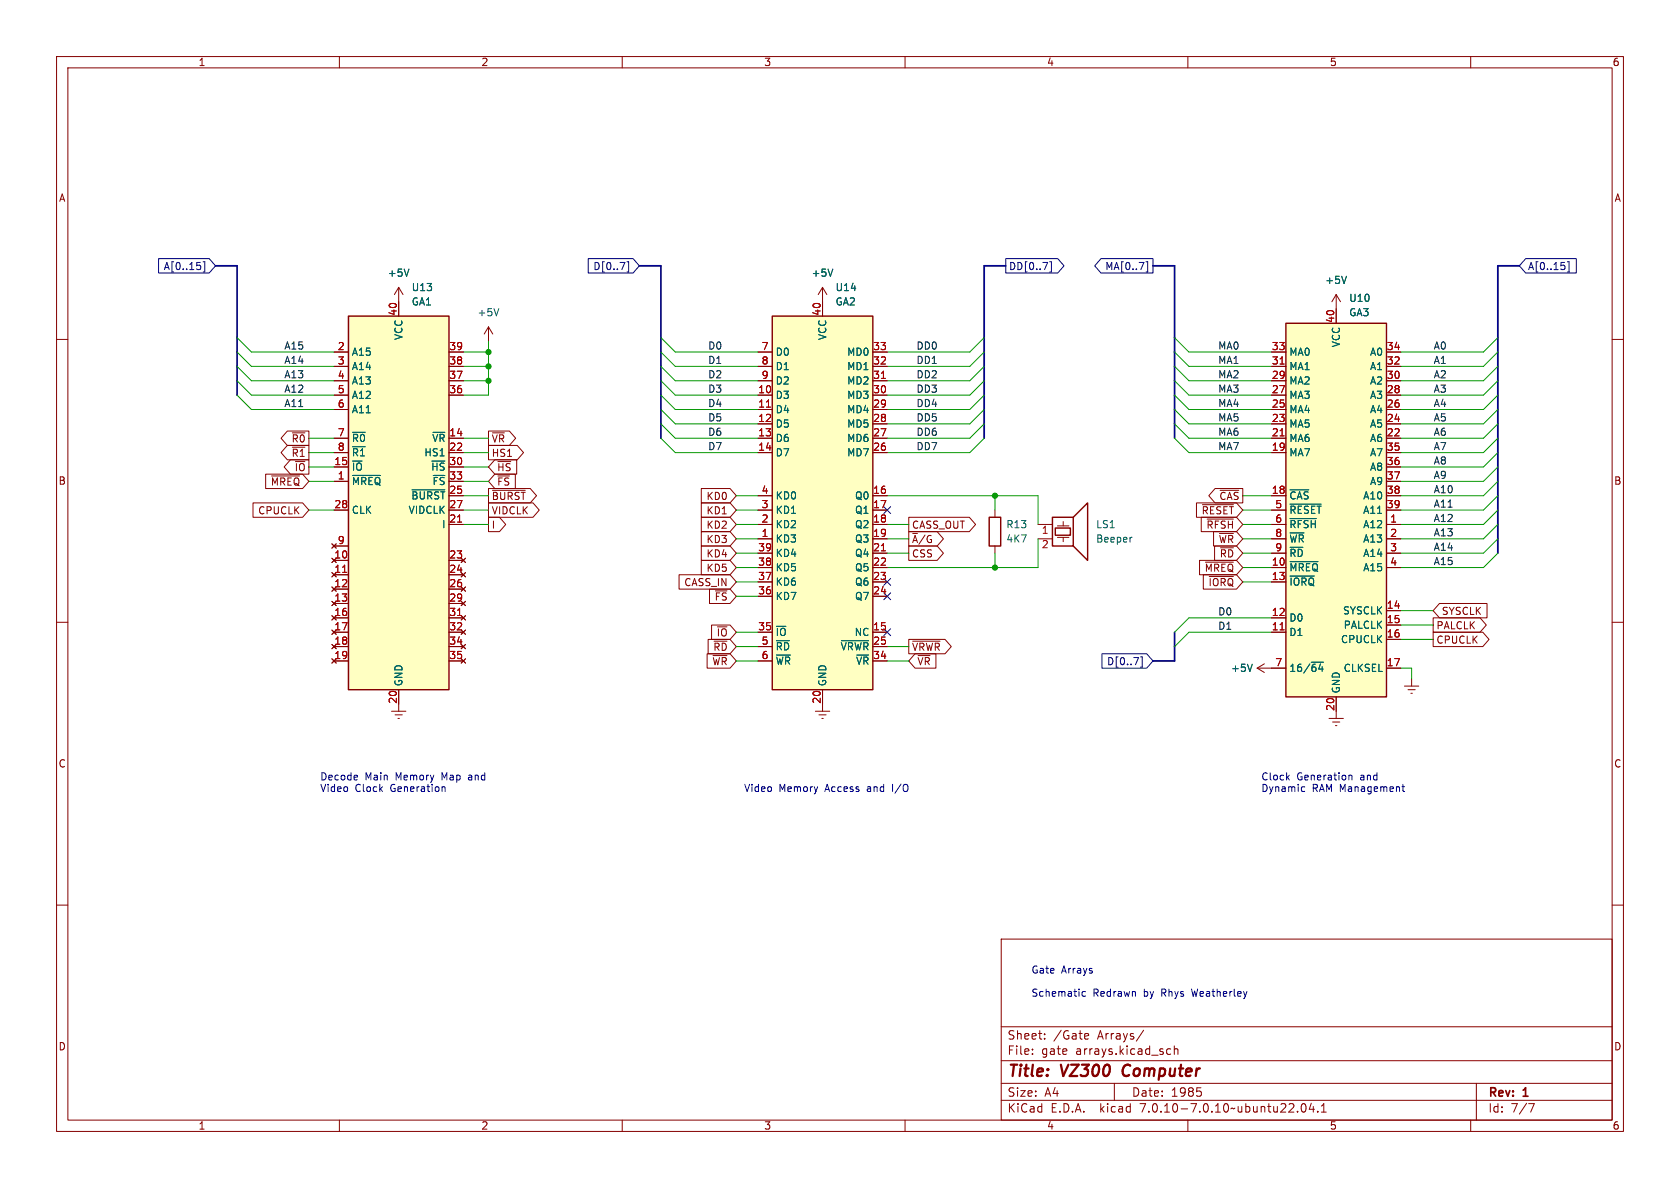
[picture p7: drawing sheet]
<svg xmlns="http://www.w3.org/2000/svg" width="297mm" height="210mm" viewBox="0 0 297 210" stroke-linecap="round" stroke-linejoin="round" font-family="sans-serif">
<g fill="none" stroke="#840000" stroke-width=".18">
<path d="M10 10h277v190h-277zM12 12h273v186h-273zM60 10v2M110 10v2M160 10v2M210 10v2M260 10v2M10 60h2M70.5 50.8l-.8 1.3M70.5 50.8v5.1M70.5 50.8l.7 1.3M86.4 57.8l-.8 1.3"/>
<path d="M86.4 57.8v2.5M86.4 57.8l.7 1.3M145.4 50.8l-.7 1.3M145.4 50.8v5.1M145.4 50.8l.8 1.3M236.2 52.1l-.7 1.2M236.2 52.1v5.1M236.2 52.1l.8 1.2M285 60h2M50.8 78.7h3.8v2.6h-3.8l-1.1-1.3zM50.8 76.2h3.8v2.5h-3.8l-1.1-1.2zM51.7 76.5h2.2"/>
<path d="M59.1 69.9h2.5M59.1 72.4h2.5M59.1 77.5h2.5M59.1 67.3h2.5M59.1 64.8h2.5M59.1 62.2h2.5M79.4 69.9h2.5M79.4 77.5h2.5M79.4 67.3h2.5M79.4 64.8h2.5M79.4 62.2h2.5M86.4 78.7h5l1.2 1.3-1.2 1.3h-5z"/>
<path d="M86.4 76.2h3.7l1.1 1.3-1.1 1.2h-3.7zM87.1 76.5h2.1M134 69.9h2.5M134 72.4h2.5M134 74.9h2.5M134 77.5h2.5M134 67.3h2.5M134 64.8h2.5M134 62.2h2.5M154.3 69.9h2.5M154.3 72.4h2.5M154.3 74.9h2.5"/>
<path d="M154.3 77.5h2.5M154.3 67.3h2.5M154.3 64.8h2.5M154.3 62.2h2.5M224.8 69.9h2.5M224.8 72.4h2.5M224.8 74.9h2.5M224.8 77.5h2.5M224.8 67.3h2.5M224.8 64.8h2.5M224.8 62.2h2.5M245.1 69.9h2.5"/>
<path d="M245.1 72.4h2.5M245.1 74.9h2.5M245.1 77.5h2.5M245.1 67.3h2.5M245.1 64.8h2.5M245.1 62.2h2.5M44.7 88.9h8.8l1.1 1.3-1.1 1.2h-8.8zM47 83.8h6.5l1.1 1.3-1.1 1.3h-6.5zM48 84.1h5M51.3 81.3h3.3v2.5h-3.3l-1.1-1.2zM58.7 96.1l.7 .8M59.1 80h2.5"/>
<path d="M59.1 90.2h2.5M59.1 82.6h2.5M59.1 85.1h2.5M59.1 99.1h2.5M59.1 96.5h2.5M59.4 96.1l-.7 .8M79.4 80h2.5M79.4 87.6h2.5M79.4 90.2h2.5M79.4 92.7h2.5M79.4 82.6h2.5M79.4 85.1h2.5"/>
<path d="M79.4 99.1h2.5M81.5 98.7l.8 .7M82.3 98.7l-.8 .7M86.4 91.4h1.9l1.1 1.3-1.1 1.3h-1.9zM86.4 86.4h7.3l1.2 1.2-1.2 1.3h-7.3zM86.4 88.9h7.8l1.1 1.3-1.1 1.2h-7.8zM87.1 86.7h5.8M87.5 81.3h3.8v2.5h-3.8l-1.1-1.2zM87.5 83.8h3.6v2.6h-3.6l-1.1-1.3zM124 96.5h5.1l1.1 1.3-1.1 1.3h-5.1zM124 99.1h5.1l1.1 1.2-1.1 1.3h-5.1zM124 88.9h5.1l1.1 1.3-1.1 1.2h-5.1z"/>
<path d="M124 86.4h5.1l1.1 1.2-1.1 1.3h-5.1zM124 94h5.1l1.1 1.3-1.1 1.2h-5.1zM124 91.4h5.1l1.1 1.3-1.1 1.3h-5.1zM134 95.3h2.5M134 80h2.5M134 87.6h2.5M134 90.2h2.5M134 92.7h2.5M134 97.8h2.5M154.3 95.3h2.5M154.3 80h2.5M154.3 87.6h2.5"/>
<path d="M154.3 90.2h2.5M154.3 92.7h2.5M154.3 97.8h2.5M160.7 96.5h5l1.1 1.3-1.1 1.3h-5zM160.7 91.4h10.7l1.1 1.3-1.1 1.3h-10.7zM160.7 94h5l1.1 1.3-1.1 1.2h-5zM175.9 90.2v1.2M175.9 96.5v1.3M183.5 95.3h2.6M183.5 92.7h2.6M186.9 95h2.1M186.9 93h2.1"/>
<path d="M188 92.2v.8M188 95v.8M211.5 88.9h7.1l1.1 1.3-1.1 1.2h-7.1zM212.1 99.1h6.5l1.1 1.2-1.1 1.3h-6.5zM212.4 91.4h6.2l1.1 1.3-1.1 1.3h-6.2zM212.6 89.2h5.5M213.1 99.4h5M213.4 91.8h4.7M214.5 94h4.1l1.1 1.3-1.1 1.2h-4.1zM214.7 96.5h3.9l1.1 1.3-1.1 1.3h-3.9zM214.8 86.4h4.9v2.5h-4.9l-1.1-1.3zM215.7 86.7h3.3"/>
<path d="M224.8 95.3h2.5M224.8 80h2.5M224.8 87.6h2.5M224.8 90.2h2.5M224.8 92.7h2.5M224.8 97.8h2.5M245.1 95.3h2.5M245.1 80h2.5M245.1 87.6h2.5M245.1 90.2h2.5M245.1 92.7h2.5M245.1 97.8h2.5"/>
<path d="M245.1 82.6h2.5M245.1 85.1h2.5M10 110h2M58.7 101.2l.7 .8M58.7 103.8l.7 .7M58.7 111.4l.7 .7M59.1 111.8h2.5M59.1 114.3h2.5M59.1 116.8h2.5M59.1 109.2h2.5M59.1 101.6h2.5M59.1 104.1h2.5"/>
<path d="M59.1 106.7h2.5M59.4 101.2l-.7 .8M59.4 103.8l-.7 .7M59.4 111.4l-.7 .7M79.4 111.8h2.5M79.4 114.3h2.5M79.4 116.8h2.5M79.4 109.2h2.5M79.4 101.6h2.5M79.4 104.1h2.5M79.4 106.7h2.5M81.5 101.2l.8 .8"/>
<path d="M81.5 103.8l.8 .7M81.5 106.3l.8 .8M81.5 108.8l.8 .8M81.5 111.4l.8 .7M81.5 113.9l.8 .8M81.5 116.5l.8 .7M82.3 101.2l-.8 .8M82.3 103.8l-.8 .7M82.3 106.3l-.8 .8M82.3 108.8l-.8 .8M82.3 111.4l-.8 .7M82.3 113.9l-.8 .8"/>
<path d="M82.3 116.5l-.8 .7M120 101.6h9.1l1.1 1.3-1.1 1.2h-9.1zM125 115.6h4.1l1.1 1.2-1.1 1.3h-4.1zM125.2 113h3.9l1.1 1.3-1.1 1.3h-3.9zM125.4 104.1h3.7l1.1 1.3-1.1 1.3h-3.7zM125.8 110.5h3.3l1.1 1.3-1.1 1.2h-3.3zM134 111.8h2.5M134 100.3h2.5M134 102.9h2.5M134 105.4h2.5M134 114.3h2.5M134 116.8h2.5"/>
<path d="M154.3 111.8h2.5M154.3 100.3h2.5M154.3 102.9h2.5M154.3 105.4h2.5M154.3 114.3h2.5M154.3 116.8h2.5M160.7 113h6.4l1.1 1.3-1.1 1.3h-6.4zM161.4 113.3h4.8M161.8 115.6h3.7v2.5h-3.7l-1.1-1.3zM212.7 101.6h5.9l1.1 1.3-1.1 1.2h-5.9zM213.8 101.9h4.3M222.2 118.1l1.3 .8"/>
<path d="M222.2 118.1h5.1M223.5 117.3l-1.3 .8M224.8 111.8h2.5M224.8 100.3h2.5M224.8 102.9h2.5M224.8 109.2h2.5M245.1 100.3h2.5M245.1 118.1h2.5M245.1 108h2.5M245.1 110.5h2.5M245.1 113h2.5M253.4 111.8h8.7l1.1 1.2-1.1 1.3h-8.7z"/>
<path d="M253.4 109.2h8.3l1.1 1.3-1.1 1.3h-8.3zM254.5 106.7h8.4v2.5h-8.4l-1.1-1.2zM285 110h2M69.2 125.7h2.6M69.8 126.4h1.3M70.4 127h.2M70.5 121.9v3.8M144.1 125.7h2.6M144.8 126.4h1.2M145.3 127h.2M145.4 121.9v3.8M234.9 127h2.6"/>
<path d="M235.6 127.6h1.3M236.1 128.3h.2M236.2 123.2v3.8M248.3 121.3h2.5M248.9 121.9h1.3M249.4 122.6h.3M249.6 120v1.3M10 160h2M285 160h2M177 166h108v32h-108zM60 198v2M110 198v2"/>
<path d="M160 198v2M177 194.5h108M177 191.5h108M177 187.5h108M177 181.5h108M182.5 186.3v.1M182.5 185.5v.1M184.7 183.6v.1M184.7 182.8v.1M192 182.7l.4 .1 .1 .3-.8 .1M192.4 183.6l-.4 .1M197 191.5v3"/>
<path d="M202.2 182.1l-1.3 2M206.4 186.3h.6M206.4 185.5h.6M207.6 185.5l.2-.1 .4 .1v.9M207.6 184.9v1.5M210 198v2M212.2 192.9l.2 .3-.2 .5M229.4 196.5v.1M230.2 195.2l.2-.1a.81 .81 0 0 1 .6 .6 .81 .81 0 0 1-.3 .8l-.2 .1a.81 .81 0 0 1-.3-1.4zM231.8 195l-.3 1.1h.9M232.2 195.6v1M233 196.5v.1"/>
<path d="M233.6 196.6h.9M233.6 195.5l.4-.4v1.5M260 198v2M261 191.5v6.5M270.2 195.1h1l-.6 1.5"/>
</g>
<path d="M198.8 188.5a1.27 1.27 0 0 0-.1 1.6" fill="none" stroke="#840000" stroke-width=".4"/>
<g fill="none" stroke="#006464" stroke-width=".18">
<path d="M72.3 47.6l-.4 1.2M88.2 54.6l-.4 1.2M147.2 47.6l-.4 1.2M238 48.8l-.4 1.3M62.3 76.4h2.3M76.5 76.4h2.1M62.3 84h5M72.8 86.6h5.8M200.1 95h-.2M228.1 99.3h4.9M228.1 86.6h3.3M228.1 89.1h5.5"/>
<path d="M228.1 91.7h4.6M148.7 113.3h4.9M221.4 117.4l-.4 1.3M228.1 101.8h4.2"/>
</g>
<g fill="#ffffc2" stroke="#ffffc2" stroke-width=".18">
<path d="M136.5 55.9h17.8v66h-17.8z"/>
<path d="M227.3 57.2h17.8v66h-17.8z"/>
<path d="M61.6 55.9h17.8v66h-17.8z"/>
</g>
<path d="M61.6 55.9h17.8v66h-17.8zM136.5 55.9h17.8v66h-17.8zM227.3 57.2h17.8v66h-17.8zM174.9 91.4h2v5.1h-2zM186.1 91.4h3.6v5.1h-3.6zM186.6 93.3h2.6v1.3h-2.6zM189.7 91.4l2.6-2.5v10.2l-2.6-2.6" fill="none" stroke="#840000" stroke-width=".25"/>
<path d="M135.5 72h.7M155.8 66.9h.7M226.3 77.1h.7M226.3 64.4h.7M80.9 92.3h.7M155.8 97.4h.7M60.6 101.2h.7M80.9 108.8h.7M226.3 111.3h.7" fill="none" stroke="#a90000" stroke-width=".18"/>
<g fill="none" stroke="#000084" stroke-width=".18">
<path d="M28 45.7h9l1.1 1.3-1.1 1.3h-9zM35.4 47v.5M35.9 46.3h.3v1.8h-.3M104 45.7h7.9l1.1 1.3-1.1 1.3h-7.9zM110.8 46.3h.3v1.8h-.3M177.8 45.7h9.2l1.1 1.3-1.1 1.3h-9.2zM185.6 46.3h.3v1.8h-.3M194.6 45.7h9.2v2.6h-9.2l-1.1-1.3zM202.6 46.3h.3v1.8h-.3M269.7 45.7h9v2.6h-9l-1.1-1.3zM276.6 47v.5M277.1 46.3h.3v1.8h-.3"/>
<path d="M156.2 89.6l1.3 1.2M157.5 89.6l-1.3 1.2M156.2 111.2l1.3 1.2M156.2 102.3l1.3 1.2M156.2 104.8l1.3 1.2M157.5 111.2l-1.3 1.2M157.5 102.3l-1.3 1.2M157.5 104.8l-1.3 1.2M194.8 115.6h7.9l1.1 1.2-1.1 1.3h-7.9zM201.6 116.1h.3v1.8h-.3"/>
</g>
<path d="M63.1 137.1l.1 .2-.6 .2M78.3 139.1l.4 .2v.6M227.6 137.4l.3 .5M227.9 137l-.4 .5M230.3 139.1h.4M230.7 139.9h-.4M238.5 137.2l.1-.2 .4 .1v.8M247.8 139.1h.5M248 138.7v1l.3 .2M191.9 175.3h-.4l-.2 .2 .1 .6h.5" fill="none" stroke="#0000c2" stroke-width=".18"/>
<path d="M38.1 47h3.8v22.9M113 47h3.8v30.5M177.8 47h-3.8v30.5M203.8 47h3.8v30.5M268.6 47h-3.8v50.8M207.6 111.8v5h-3.8" fill="none" stroke="#000084" stroke-width=".3"/>
<g fill="none" stroke="#009600" stroke-width=".18">
<path d="M41.9 59.7l2.5 2.5h14.7M116.8 59.7l2.6 2.5h14.6M174 59.7l-2.6 2.5h-14.6M207.6 59.7l2.6 2.5h14.6M264.8 59.7l-2.5 2.5h-14.7M41.9 64.8l2.5 2.5h14.7M41.9 62.2l2.5 2.6h14.7M41.9 67.3l2.5 2.6h14.7M41.9 69.9l2.5 2.5h14.7M54.6 77.5h4.5M81.9 62.2h4.5M81.9 67.3h4.5"/>
<path d="M81.9 64.8h4.5M81.9 77.5h4.5M86.4 60.3v9.6h-4.5M116.8 64.8l2.6 2.5h14.6M116.8 62.2l2.6 2.6h14.6M116.8 67.3l2.6 2.6h14.6M116.8 74.9l2.6 2.6h14.6M116.8 69.9l2.6 2.5h14.6M116.8 77.5l2.6 2.5h14.6M116.8 72.4l2.6 2.5h14.6M174 64.8l-2.6 2.5h-14.6M174 62.2l-2.6 2.6h-14.6"/>
<path d="M174 67.3l-2.6 2.6h-14.6M174 74.9l-2.6 2.6h-14.6M174 69.9l-2.6 2.5h-14.6M174 77.5l-2.6 2.5h-14.6M174 72.4l-2.6 2.5h-14.6M207.6 64.8l2.6 2.5h14.6M207.6 62.2l2.6 2.6h14.6M207.6 67.3l2.6 2.6h14.6M207.6 74.9l2.6 2.6h14.6M207.6 69.9l2.6 2.5h14.6M207.6 77.5l2.6 2.5h14.6M207.6 72.4l2.6 2.5h14.6"/>
<path d="M264.8 64.8l-2.5 2.5h-14.7M264.8 62.2l-2.5 2.6h-14.7M264.8 67.3l-2.5 2.6h-14.7M264.8 74.9l-2.5 2.6h-14.7M264.8 69.9l-2.5 2.5h-14.7M264.8 77.5l-2.5 2.5h-14.7M264.8 72.4l-2.5 2.5h-14.7M54.6 80h4.5M54.6 90.2h4.5M54.6 85.1h4.5M54.6 82.6h4.5M81.9 80h4.5"/>
<path d="M81.9 87.6h4.5M81.9 92.7h4.5M81.9 90.2h4.5M81.9 85.1h4.5M81.9 82.6h4.5M130.2 97.8h3.8M130.2 87.6h3.8M130.2 95.3h3.8M130.2 92.7h3.8M130.2 90.2h3.8M156.8 97.8h3.9M156.8 87.6h26.7v5.1"/>
<path d="M156.8 95.3h3.9M156.8 92.7h3.9M175.9 87.6v2.6M175.9 97.8v2.5M183.5 95.3v5h-26.7M219.7 97.8h5.1M219.7 87.6h5.1M219.7 95.3h5.1M219.7 92.7h5.1M219.7 90.2h5.1M264.8 95.3l-2.5 2.5h-14.7M264.8 85.1l-2.5 2.5h-14.7"/>
<path d="M264.8 92.7l-2.5 2.6h-14.7M264.8 97.8l-2.5 2.5h-14.7M264.8 90.2l-2.5 2.5h-14.7M264.8 87.6l-2.5 2.6h-14.7M264.8 82.6l-2.5 2.5h-14.7M264.8 80l-2.5 2.6h-14.7M130.2 102.9h3.8M130.2 111.8h3.8M130.2 116.8h3.8M130.2 100.3h3.8M130.2 105.4h3.8M130.2 114.3h3.8"/>
<path d="M156.8 116.8h3.9M156.8 114.3h3.9M219.7 102.9h5.1M219.7 100.3h5.1M224.8 111.8h-14.6l-2.6 2.5M224.8 109.2h-14.6l-2.6 2.6M247.6 108h5.8M247.6 110.5h5.8M247.6 118.1h2v1.9M247.6 113h5.8"/>
</g>
<g fill="#009600" stroke="#009600" stroke-width=".18">
<circle cx="175.9" cy="87.6" r=".46"/>
<circle cx="175.9" cy="100.3" r=".46"/>
<circle cx="86.4" cy="64.8" r=".46"/>
<circle cx="86.4" cy="62.2" r=".46"/>
<circle cx="86.4" cy="67.3" r=".46"/>
</g>
<g font-size="2.8" fill="#840000">
<text x="178" y="190.9">Title:</text>
<text x="187.7" y="190.9">VZ300</text>
<text x="199.3" y="190.9">Computer</text>
</g>
<g font-size="2.1" fill="#840000">
<text x="178" y="184">Sheet:</text>
<text x="186.2" y="184">/Gate</text>
<text x="194.1" y="184">Arrays/</text>
<text x="178" y="186.7">File:</text>
<text x="184.1" y="186.7">gate</text>
<text x="190.2" y="186.7">arrays.kicad_sch</text>
<text x="178" y="196.9">KiCad</text>
<text x="178" y="194.1">Size:</text>
<text x="184.7" y="194.1">A4</text>
<text x="185.7" y="196.9">E.D.A.</text>
<text x="194.6" y="196.9">kicad</text>
<text x="200" y="194.1">Date:</text>
<text x="201.8" y="196.9">7.0.10-7.0.10~ubuntu22.04.1</text>
<text x="207" y="194.1">1985</text>
<text x="263" y="194.3">Rev:</text>
<text x="263" y="196.9">Id:</text>
<text x="267.1" y="196.9">7/7</text>
<text x="269.4" y="194.3">1</text>
</g>
<g font-size="1.8" fill="#840000">
<text x="35" y="11.9">1</text>
<text x="85" y="11.9">2</text>
<text x="135" y="11.9">3</text>
<text x="185" y="11.9">4</text>
<text x="235" y="11.9">5</text>
<text x="285" y="11.9">6</text>
<text x="10.3" y="35.9">A</text>
<text x="285.3" y="35.9">A</text>
<text x="51.5" y="81">~{R1}</text>
<text x="51.5" y="78.4">~{R0}</text>
<text x="52" y="83.5">~{IO}</text>
<text x="86.8" y="81">HS1</text>
<text x="86.8" y="78.4">~{VR}</text>
<text x="87.8" y="83.5">~{HS}</text>
<text x="10.3" y="85.9">B</text>
<text x="47.8" y="86">~{MREQ}</text>
<text x="86.8" y="88.6">~{BURST}</text>
<text x="87.8" y="86">~{FS}</text>
<text x="124.8" y="88.6">KD0</text>
<text x="215.5" y="88.6">~{CAS}</text>
<text x="285.3" y="85.9">B</text>
<text x="45.5" y="91.1">CPUCLK</text>
<text x="86.8" y="93.7">I</text>
<text x="86.8" y="91.1">VIDCLK</text>
<text x="124.8" y="91.1">KD1</text>
<text x="124.8" y="93.7">KD2</text>
<text x="161.1" y="93.7">CASS_OUT</text>
<text x="212.3" y="91.1">~{RESET}</text>
<text x="213.2" y="93.7">~{RFSH}</text>
<text x="124.8" y="98.7">KD4</text>
<text x="124.8" y="101.3">KD5</text>
<text x="124.8" y="96.2">KD3</text>
<text x="161.1" y="98.7">CSS</text>
<text x="161.1" y="96.2">~{A}/G</text>
<text x="212.9" y="101.3">~{MREQ}</text>
<text x="215.4" y="96.2">~{WR}</text>
<text x="215.5" y="98.7">~{RD}</text>
<text x="120.9" y="103.8">CASS_IN</text>
<text x="126.2" y="106.4">~{FS}</text>
<text x="213.5" y="103.8">~{IORQ}</text>
<text x="126.6" y="112.7">~{IO}</text>
<text x="253.8" y="114">CPUCLK</text>
<text x="253.8" y="111.4">PALCLK</text>
<text x="254.8" y="108.9">SYSCLK</text>
<text x="125.8" y="117.8">~{WR}</text>
<text x="126" y="115.3">~{RD}</text>
<text x="161.1" y="115.3">~{VRWR}</text>
<text x="162.1" y="117.8">~{VR}</text>
<text x="10.3" y="135.9">C</text>
<text x="285.3" y="135.9">C</text>
<text x="10.3" y="185.9">D</text>
<text x="285.3" y="185.9">D</text>
<text x="35" y="199.9">1</text>
<text x="85" y="199.9">2</text>
<text x="135" y="199.9">3</text>
<text x="185" y="199.9">4</text>
<text x="235" y="199.9">5</text>
<text x="285" y="199.9">6</text>
</g>
<g font-size="1.8" fill="#000084">
<text x="28.8" y="47.9">A[0..15]</text>
<text x="104.8" y="47.9">D[0..7]</text>
<text x="178.3" y="47.9">DD[0..7]</text>
<text x="195.3" y="47.9">MA[0..7]</text>
<text x="270" y="47.9">A[0..15]</text>
<text x="195.6" y="117.8">D[0..7]</text>
</g>
<g font-size="1.8" fill="#006464">
<text x="68.4" y="49.1">+5V</text>
<text x="72.7" y="51.7">U13</text>
<text x="143.4" y="49.1">+5V</text>
<text x="147.6" y="51.7">U14</text>
<text x="234.2" y="50.4">+5V</text>
<text x="238.4" y="53.6">U10</text>
<text x="72.7" y="54.2">GA1</text>
<text x="84.3" y="56.1">+5V</text>
<text x="147.6" y="54.2">GA2</text>
<text x="238.4" y="56.1">GA3</text>
<text x="62.1" y="63.1">A15</text>
<text x="62.1" y="65.6">A14</text>
<text x="71.3" y="60.2" transform="rotate(-90 71.3 60.2)">VCC</text>
<text x="137" y="63.1">D0</text>
<text x="137" y="65.6">D1</text>
<text x="146.3" y="60.2" transform="rotate(-90 146.3 60.2)">VCC</text>
<text x="149.7" y="65.6">MD1</text>
<text x="149.7" y="63.1">MD0</text>
<text x="227.8" y="65.6">MA1</text>
<text x="227.8" y="63.1">MA0</text>
<text x="237.1" y="61.5" transform="rotate(-90 237.1 61.5)">VCC</text>
<text x="242.1" y="65.6">A1</text>
<text x="242.1" y="63.1">A0</text>
<text x="62.1" y="68.2">A13</text>
<text x="62.1" y="70.7">A12</text>
<text x="137" y="70.7">D3</text>
<text x="137" y="68.2">D2</text>
<text x="149.7" y="70.7">MD3</text>
<text x="149.7" y="68.2">MD2</text>
<text x="227.8" y="70.7">MA3</text>
<text x="227.8" y="68.2">MA2</text>
<text x="242.1" y="70.7">A3</text>
<text x="242.1" y="68.2">A2</text>
<text x="62.1" y="73.3">A11</text>
<text x="137" y="73.3">D4</text>
<text x="137" y="75.8">D5</text>
<text x="149.7" y="75.8">MD5</text>
<text x="149.7" y="73.3">MD4</text>
<text x="227.8" y="75.8">MA5</text>
<text x="227.8" y="73.3">MA4</text>
<text x="242.1" y="75.8">A5</text>
<text x="242.1" y="73.3">A4</text>
<text x="62.1" y="83.4">~{IO}</text>
<text x="62.1" y="78.3">~{R0}</text>
<text x="62.1" y="80.9">~{R1}</text>
<text x="74.9" y="80.9">HS1</text>
<text x="76.1" y="83.4">~{HS}</text>
<text x="76.3" y="78.3">~{VR}</text>
<text x="137" y="78.3">D6</text>
<text x="137" y="80.9">D7</text>
<text x="149.7" y="80.9">MD7</text>
<text x="149.7" y="78.3">MD6</text>
<text x="227.8" y="80.9">MA7</text>
<text x="227.8" y="78.3">MA6</text>
<text x="242.1" y="78.3">A6</text>
<text x="242.1" y="80.9">A7</text>
<text x="242.1" y="83.4">A8</text>
<text x="62.1" y="86">~{MREQ}</text>
<text x="72.6" y="88.5">~{BURST}</text>
<text x="76.4" y="86">~{FS}</text>
<text x="137" y="88.5">KD0</text>
<text x="151.1" y="88.5">Q0</text>
<text x="227.8" y="88.5">~{CAS}</text>
<text x="240.9" y="88.5">A10</text>
<text x="242.1" y="86">A9</text>
<text x="62.1" y="91">CLK</text>
<text x="72.1" y="91">VIDCLK</text>
<text x="78.1" y="93.6">I</text>
<text x="137" y="93.6">KD2</text>
<text x="137" y="91">KD1</text>
<text x="151.1" y="91">Q1</text>
<text x="151.1" y="93.6">Q2</text>
<text x="177.8" y="93.6">R13</text>
<text x="193.7" y="93.6">LS1</text>
<text x="227.8" y="91">~{RESET}</text>
<text x="227.8" y="93.6">~{RFSH}</text>
<text x="240.9" y="93.6">A12</text>
<text x="240.9" y="91">A11</text>
<text x="137" y="96.1">KD3</text>
<text x="137" y="101.2">KD5</text>
<text x="137" y="98.7">KD4</text>
<text x="151.1" y="96.1">Q3</text>
<text x="151.1" y="98.7">Q4</text>
<text x="151.1" y="101.2">Q5</text>
<text x="177.8" y="96.1">4K7</text>
<text x="193.7" y="96.1">Beeper</text>
<text x="227.8" y="101.2">~{MREQ}</text>
<text x="227.8" y="96.1">~{WR}</text>
<text x="227.8" y="98.7">~{RD}</text>
<text x="240.9" y="96.1">A13</text>
<text x="240.9" y="98.7">A14</text>
<text x="240.9" y="101.2">A15</text>
<text x="137" y="106.3">KD7</text>
<text x="137" y="103.7">KD6</text>
<text x="151.1" y="103.7">Q6</text>
<text x="151.1" y="106.3">Q7</text>
<text x="227.8" y="103.7">~{IORQ}</text>
<text x="137" y="112.6">~{IO}</text>
<text x="151" y="112.6">NC</text>
<text x="227.8" y="112.6">D1</text>
<text x="227.8" y="110.1">D0</text>
<text x="237" y="113.9">CPUCLK</text>
<text x="237.3" y="108.8">SYSCLK</text>
<text x="237.4" y="111.4">PALCLK</text>
<text x="137" y="115.2">~{RD}</text>
<text x="137" y="117.7">~{WR}</text>
<text x="148.5" y="115.2">~{VRWR}</text>
<text x="151.2" y="117.7">~{VR}</text>
<text x="217.5" y="119">+5V</text>
<text x="227.8" y="119">16/~{64}</text>
<text x="237.4" y="119">CLKSEL</text>
<text x="71.3" y="121.4" transform="rotate(-90 71.3 121.4)">GND</text>
<text x="146.3" y="121.4" transform="rotate(-90 146.3 121.4)">GND</text>
<text x="237.1" y="122.7" transform="rotate(-90 237.1 122.7)">GND</text>
</g>
<g font-size="1.8" fill="#a90000">
<text x="70.2" y="55.9" transform="rotate(-90 70.2 55.9)">40</text>
<text x="145.2" y="55.9" transform="rotate(-90 145.2 55.9)">40</text>
<text x="236" y="57.2" transform="rotate(-90 236 57.2)">40</text>
<text x="59.6" y="62">2</text>
<text x="59.6" y="64.5">3</text>
<text x="79.3" y="64.5">38</text>
<text x="79.3" y="62">39</text>
<text x="134.5" y="62">7</text>
<text x="134.5" y="64.5">8</text>
<text x="154.3" y="64.5">32</text>
<text x="154.3" y="62">33</text>
<text x="224.7" y="64.5">31</text>
<text x="224.7" y="62">33</text>
<text x="245.1" y="64.5">32</text>
<text x="245.1" y="62">34</text>
<text x="59.6" y="67.1">4</text>
<text x="59.6" y="69.6">5</text>
<text x="79.3" y="69.6">36</text>
<text x="79.3" y="67.1">37</text>
<text x="133.9" y="69.6">10</text>
<text x="134.5" y="67.1">9</text>
<text x="154.3" y="69.6">30</text>
<text x="154.3" y="67.1">31</text>
<text x="224.7" y="69.6">27</text>
<text x="224.7" y="67.1">29</text>
<text x="245.1" y="69.6">28</text>
<text x="245.1" y="67.1">30</text>
<text x="59.6" y="72.1">6</text>
<text x="59.6" y="77.2">7</text>
<text x="79.3" y="77.2">14</text>
<text x="133.9" y="72.1">11</text>
<text x="133.9" y="74.7">12</text>
<text x="133.9" y="77.2">13</text>
<text x="154.3" y="77.2">27</text>
<text x="154.3" y="74.7">28</text>
<text x="154.3" y="72.1">29</text>
<text x="224.7" y="77.2">21</text>
<text x="224.7" y="74.7">23</text>
<text x="224.7" y="72.1">25</text>
<text x="245.1" y="77.2">22</text>
<text x="245.1" y="74.7">24</text>
<text x="245.1" y="72.1">26</text>
<text x="59" y="82.3">15</text>
<text x="59.6" y="79.8">8</text>
<text x="79.3" y="79.8">22</text>
<text x="79.3" y="82.3">30</text>
<text x="133.9" y="79.8">14</text>
<text x="154.3" y="79.8">26</text>
<text x="224.7" y="79.8">19</text>
<text x="245.1" y="79.8">35</text>
<text x="245.1" y="82.3">36</text>
<text x="59" y="89.9">28</text>
<text x="59.6" y="84.8">1</text>
<text x="79.3" y="87.4">25</text>
<text x="79.3" y="89.9">27</text>
<text x="79.3" y="84.8">33</text>
<text x="134.5" y="89.9">3</text>
<text x="134.5" y="87.4">4</text>
<text x="154.3" y="87.4">16</text>
<text x="154.3" y="89.9">17</text>
<text x="224.7" y="87.4">18</text>
<text x="225.4" y="89.9">5</text>
<text x="245.1" y="84.8">37</text>
<text x="245.1" y="87.4">38</text>
<text x="245.1" y="89.9">39</text>
<text x="79.3" y="92.5">21</text>
<text x="134.5" y="95">1</text>
<text x="134.5" y="92.5">2</text>
<text x="154.3" y="92.5">18</text>
<text x="154.3" y="95">19</text>
<text x="184.1" y="94.7">1</text>
<text x="225.4" y="92.5">6</text>
<text x="225.4" y="95">8</text>
<text x="245.7" y="92.5">1</text>
<text x="245.7" y="95">2</text>
<text x="59" y="98.8">10</text>
<text x="59" y="101.3">11</text>
<text x="59.6" y="96.3">9</text>
<text x="79.3" y="98.8">23</text>
<text x="79.3" y="101.3">24</text>
<text x="133.9" y="100.1">38</text>
<text x="133.9" y="97.5">39</text>
<text x="154.3" y="97.5">21</text>
<text x="154.3" y="100.1">22</text>
<text x="184.1" y="97.2">2</text>
<text x="224.7" y="100.1">10</text>
<text x="225.4" y="97.5">9</text>
<text x="245.7" y="97.5">3</text>
<text x="245.7" y="100.1">4</text>
<text x="59" y="103.9">12</text>
<text x="59" y="106.4">13</text>
<text x="79.3" y="103.9">26</text>
<text x="79.3" y="106.4">29</text>
<text x="133.9" y="105.2">36</text>
<text x="133.9" y="102.6">37</text>
<text x="154.3" y="102.6">23</text>
<text x="154.3" y="105.2">24</text>
<text x="224.7" y="102.6">13</text>
<text x="245.1" y="107.7">14</text>
<text x="59" y="109">16</text>
<text x="59" y="111.5">17</text>
<text x="79.3" y="109">31</text>
<text x="79.3" y="111.5">32</text>
<text x="133.9" y="111.5">35</text>
<text x="154.3" y="111.5">15</text>
<text x="224.7" y="111.5">11</text>
<text x="224.7" y="109">12</text>
<text x="245.1" y="110.2">15</text>
<text x="245.1" y="112.8">16</text>
<text x="59" y="114">18</text>
<text x="59" y="116.6">19</text>
<text x="79.3" y="114">34</text>
<text x="79.3" y="116.6">35</text>
<text x="134.5" y="114">5</text>
<text x="134.5" y="116.6">6</text>
<text x="154.3" y="114">25</text>
<text x="154.3" y="116.6">34</text>
<text x="225.4" y="117.9">7</text>
<text x="245.1" y="117.9">17</text>
<text x="70.2" y="124.5" transform="rotate(-90 70.2 124.5)">20</text>
<text x="145.2" y="124.5" transform="rotate(-90 145.2 124.5)">20</text>
<text x="236" y="125.8" transform="rotate(-90 236 125.8)">20</text>
</g>
<g font-size="1.8" fill="#0f0f0f">
<text x="50.2" y="64.4">A14</text>
<text x="50.2" y="61.9">A15</text>
<text x="125.1" y="64.4">D1</text>
<text x="125.1" y="61.9">D0</text>
<text x="161.9" y="64.4">DD1</text>
<text x="161.9" y="61.9">DD0</text>
<text x="215.3" y="61.9">MA0</text>
<text x="215.3" y="64.4">MA1</text>
<text x="253.4" y="61.9">A0</text>
<text x="253.4" y="64.4">A1</text>
<text x="50.2" y="67">A13</text>
<text x="50.2" y="69.5">A12</text>
<text x="125.1" y="67">D2</text>
<text x="125.1" y="69.5">D3</text>
<text x="161.9" y="69.5">DD3</text>
<text x="161.9" y="67">DD2</text>
<text x="215.3" y="67">MA2</text>
<text x="215.3" y="69.5">MA3</text>
<text x="253.4" y="67">A2</text>
<text x="253.4" y="69.5">A3</text>
<text x="50.2" y="72">A11</text>
<text x="125.1" y="72">D4</text>
<text x="125.1" y="77.1">D6</text>
<text x="125.1" y="74.6">D5</text>
<text x="161.9" y="74.6">DD5</text>
<text x="161.9" y="77.1">DD6</text>
<text x="161.9" y="72">DD4</text>
<text x="215.3" y="72">MA4</text>
<text x="215.3" y="74.6">MA5</text>
<text x="215.3" y="77.1">MA6</text>
<text x="253.4" y="74.6">A5</text>
<text x="253.4" y="77.1">A6</text>
<text x="253.4" y="72">A4</text>
<text x="125.1" y="79.7">D7</text>
<text x="161.9" y="79.7">DD7</text>
<text x="215.3" y="79.7">MA7</text>
<text x="253.4" y="82.2">A8</text>
<text x="253.4" y="79.7">A7</text>
<text x="253.4" y="89.8">A11</text>
<text x="253.4" y="84.7">A9</text>
<text x="253.4" y="87.3">A10</text>
<text x="253.4" y="94.9">A13</text>
<text x="253.4" y="92.4">A12</text>
<text x="253.4" y="100">A15</text>
<text x="253.4" y="97.4">A14</text>
<text x="215.3" y="111.4">D1</text>
<text x="215.3" y="108.9">D0</text>
</g>
<g font-size="1.8" fill="#0000c2">
<text x="56.5" y="138">Decode</text>
<text x="56.5" y="140.1">Video</text>
<text x="62.8" y="140.1">Clock</text>
<text x="64.5" y="138">Main</text>
<text x="69.1" y="140.1">Generation</text>
<text x="70" y="138">Memory</text>
<text x="78.4" y="138">Map</text>
<text x="83.3" y="138">and</text>
<text x="131.4" y="140.1">Video</text>
<text x="137.7" y="140.1">Memory</text>
<text x="146" y="140.1">Access</text>
<text x="153.6" y="140.1">and</text>
<text x="158.2" y="140.1">I/O</text>
<text x="222.9" y="138">Clock</text>
<text x="222.9" y="140.1">Dynamic</text>
<text x="229.3" y="138">Generation</text>
<text x="232" y="140.1">RAM Management</text>
<text x="240.6" y="138">and</text>
<text x="182.2" y="172.2">Gate</text>
<text x="187.6" y="172.2">Arrays</text>
<text x="182.2" y="176.3">Schematic</text>
<text x="193.2" y="176.3">Redrawn</text>
<text x="202.3" y="176.3">by</text>
<text x="205.6" y="176.3">Rhys</text>
<text x="211.2" y="176.3">Weatherley</text>
</g>
</svg>
